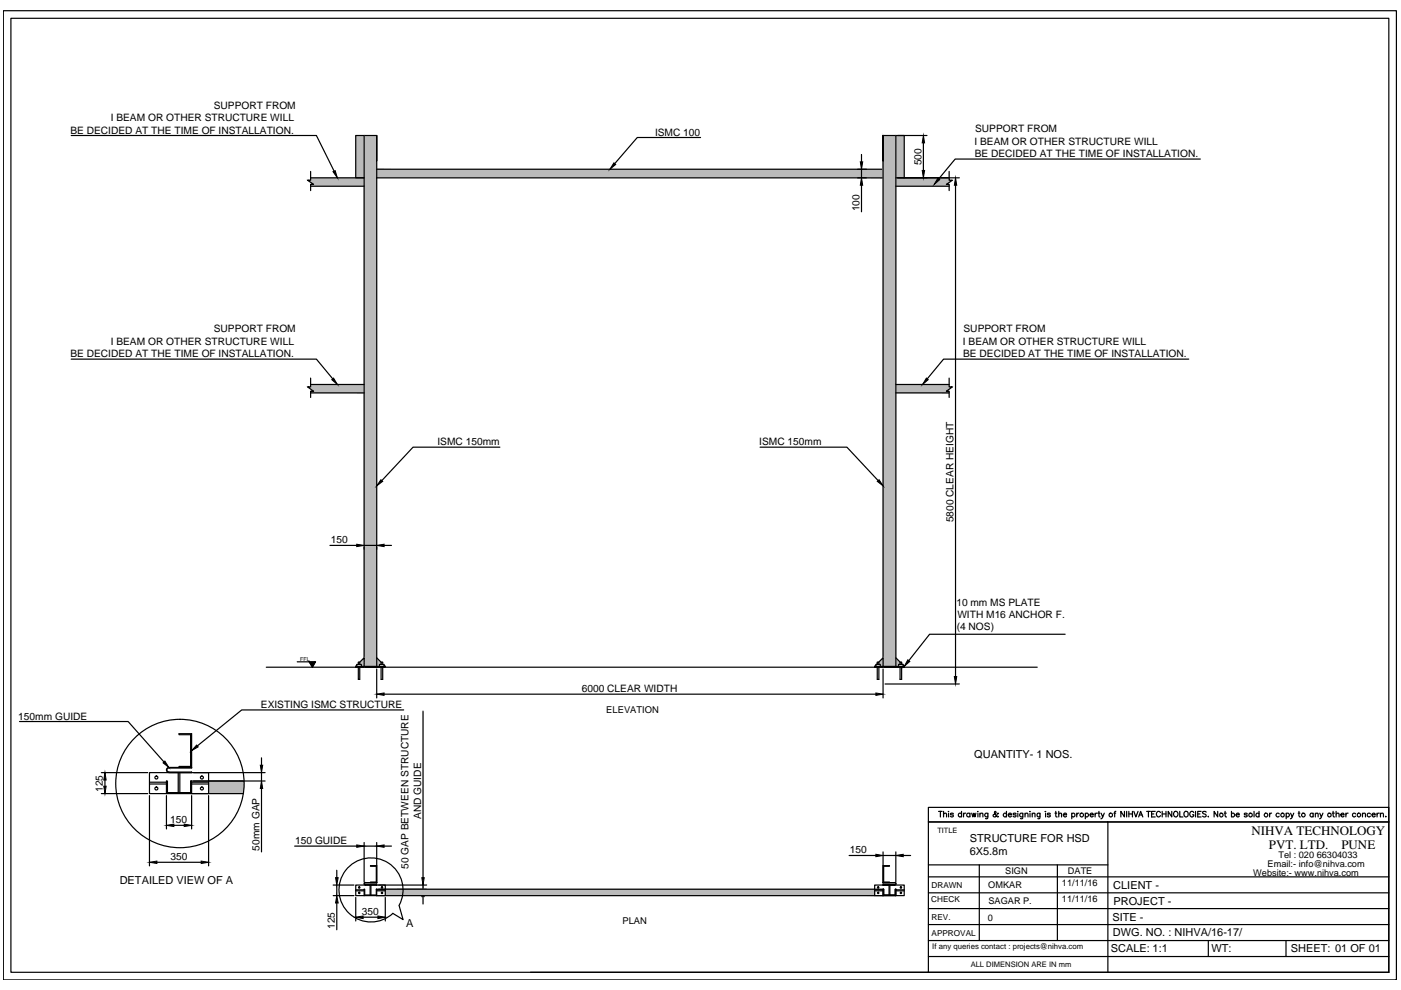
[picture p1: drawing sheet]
<svg xmlns="http://www.w3.org/2000/svg" width="297mm" height="210mm" viewBox="0 0 297 210" stroke-linecap="round" stroke-linejoin="round" font-family="sans-serif">
<!-- layer: 0 -->
<g fill="#bababa" stroke="#bababa" stroke-width=".21">
<path d="M79.9 139.5l.9 .9h-.9z"/>
<path d="M81.4 141l.3 .3h-.3z"/>
<path d="M189.9 139.5l.9 .9h-.9z"/>
<path d="M191.2 140.7l.1 .2z"/>
<path d="M191.5 141l.2 .3h-.2z"/>
<path d="M77.2 139.5v.9h-.9z"/>
<path d="M75.6 141v.3h-.2z"/>
<path d="M187.2 139.5v.9h-.9z"/>
<path d="M185.9 140.9l.1-.2z"/>
<path d="M185.4 141.3l.3-.3v.3z"/>
<path d="M77.2 28.7v112.6h2.7zM77.2 28.7h2.7v112.6z"/>
<path d="M65.9 37.7v.5h11.3zM65.9 37.7h11.3v.5z"/>
<path d="M65.2 38.2l1.3 .9h10.7zM65.2 38.2h12v.9z"/>
<path d="M65.9 39.1v.4h11.3zM65.9 39.1h11.3v.4z"/>
<path d="M65.9 81.5v.5h11.3zM65.9 81.5h11.3v.5z"/>
<path d="M65.2 82l1.3 1h10.7zM65.2 82h12v1z"/>
<path d="M65.9 83v.3h11.3zM65.9 83h11.3v.3z"/>
<path d="M75.4 28.7v9h1.8zM75.4 28.7h1.8v9z"/>
<path d="M79.9 140.4v.5h.9zM79.9 140.4h.9v.5z"/>
<path d="M79.9 140.9v.4h.6zM79.9 140.9h.6v.4z"/>
<path d="M79.9 35.9v1.8h107.3zM79.9 35.9h107.3v1.8z"/>
<path d="M187.2 28.7v5.4h2.7zM187.2 28.7h2.7v5.4z"/>
<path d="M187.2 34.1v107.2h2.7zM187.2 34.1h2.7v107.2z"/>
<path d="M189.9 81.5v.5h11.3zM189.9 81.5h11.3v.5z"/>
<path d="M189.9 82v1h10.7zM189.9 82h12l-1.3 1z"/>
<path d="M189.9 83v.3h11.3zM189.9 83h11.3v.3z"/>
<path d="M189.9 140.4v.5h.9zM189.9 140.4h.9v.5z"/>
<path d="M189.9 140.9v.4h.6zM189.9 140.9h.6v.4z"/>
<path d="M189.9 37.7v.5h11.3zM189.9 37.7h11.3v.5z"/>
<path d="M189.9 38.2v.9h10.7zM189.9 38.2h12l-1.3 .9z"/>
<path d="M189.9 39.1v.4h11.3zM189.9 39.1h11.3v.4z"/>
<path d="M189.9 28.7v9h1.8zM189.9 28.7h1.8v9z"/>
<path d="M81.7 188.5v1.4h103.7zM81.7 188.5h103.7v1.4z"/>
<path d="M76.3 140.4v.5h.9zM76.3 140.4h.9v.5z"/>
<path d="M76.6 140.9v.4h.6zM76.6 140.9h.6v.4z"/>
<path d="M186.3 140.4v.5h.9zM186.3 140.4h.9v.5z"/>
<path d="M186.6 140.9v.4h.6zM186.6 140.9h.6v.4z"/>
<path d="M44.2 165.6v1.3h7.5zM44.2 165.6h7.5v1.3z"/>
<path d="M44.2 166.9v1.4h7.3zM44.2 166.9h7.5l-.2 1.4z"/>
</g>
<g fill="none" stroke="#000" stroke-width=".25">
<path d="M.7 2.3h295.4v205.5h-295.4zM2.3 3.9h292.2v202.2h-292.2zM15.1 28.7h52l3.8 7.6M65.9 36.4v1.8h-.7l1.3 .9h-.6v1.3M65.9 39.5h11.3M77.2 28.7v112.8h2.7v-112.8v5.4M77.2 28.7h-1.8v9h1.8h-11.3M77.2 28.7h2.7M79.9 37.7h107.3M79.9 35.9h107.3M148.5 29.2h-13.4l-4.8 5.5M182.7 32.8v1.5"/>
<path d="M182.7 35.9v1.8M182.7 39.3v5.6M187.2 28.7h2.7M189.9 28.7v112.8h-2.7v-112.8v5.4M189.9 28.7h1.8v9M189.9 37.7h13.5M189.9 39.5h11.3M190.3 28.7h6.2M195.8 30.3v5.8M201.2 36.4v1.8h.7l-1.3 .9h.6v1.3M202.6 39.3v104.2M254.5 33.7h-52l-3.5 4.2"/>
<path d="M15.1 76.1h52l3.5 4.2M252 76.1h-51.9l-3.5 4.2M65.9 80.2v1.8h-.7l1.3 1h-.6v1.3M65.9 81.5h11.3M65.9 83.3h11.3M106 94.8h-18.4l-6.6 7.1M161.1 94.8h18.5l6.6 7.1M189.9 81.5h11.3M189.9 83.3h11.3M201.2 80.2v1.8h.7l-1.3 1h.6v1.3M70 115.6h5.6M77.2 115.6h2.7"/>
<path d="M79.9 116v.4M81.4 115.6h1.6M79.9 139.5l.9 .9M189.9 139.5l1 .9M225.8 134.5h-28.7l-4.4 5.6M4.1 153h23.1l7.6 8.6M56.5 141.5h163.4M63 140.3h3.9l-.7 1.2-.6-1.2M75.4 141.3v.2M75.6 141.3v-.4h.7v-.5h-.3v.5h.6v.4M75.6 141l-.2 .3M76 141.3v2.7h.3v-2.7"/>
<path d="M76.3 140.4l.9-.9v1.8M79.9 141.8v6.2M80.5 141.3v-.4h.6v-.5h-.3v.5h.6v.4M80.8 141.3v2.7h.3v-2.7M81.4 147.2h104.3M81.4 141l.3 .3h-6.3M85.6 150.5h-34.3l-9.4 7.6M89.7 150.8v35.3M185.4 141.3h6.3M185.4 141.3v.2M185.7 141.3v-.4h.6v-.5h-.3v.5h.6v.4M185.7 141l-.3 .3"/>
<path d="M186 141.3v2.7h.3v-2.7M186 140.7l-.1 .2M186.3 140.4l.9-.9v1.8M187.2 141.8v6.2M187.6 145h15.8M190.5 141.3v-.4h.7v-.5h-.4v.5h.7v.4M190.8 141.3v2.7h.4v-2.7M191.2 140.7l.1 .2M191.5 141l.2 .3M191.7 141.3v.2M21.5 163.8h9.8M21.5 168.3h9.8"/>
<path d="M22.3 165.4v1.3M31.7 165.8h3.6M31.7 166.2h3.6M31.7 168.7v14.9M35.3 168.3h16.2M35.3 168.7v7.1M35.8 163.7h4.8v.1h-4.8M35.8 162.7h4.8M35.8 162.7a.53 .53 0 0 0-.5 .5 .53 .53 0 0 0 .5 .6M35.8 162.8a.44 .44 0 0 0-.4 .4 .44 .44 0 0 0 .4 .5M36.9 175h2.2M37.8 163.8v4.2"/>
<path d="M38 162.7v-.2h2.4v-6.7h-2.4v-.2h2.6v7.2h-4.8M38.1 163.8v4.2M40.6 165.6v2.7h3.6v-4.5h-12.5v4.5h3.6M40.6 168.7v7.1M40.6 165.8h3.6M40.6 166.2h3.6M41 163.8h15.2M44.2 168.7v14.9M55.4 160.7v1.5M55.4 163.8v1.8M55.4 167.2v13.4M56.2 165.6h-15.8v2.4h-4.9v-2.4h-.2v2.7"/>
<path d="M62.5 179.4h13.1M77.2 178.6v8.4M77.2 179.4h2.7M79.9 178.6v8.6M81.4 179.4h1.6M199 172h.8M199.4 172v1.2M200.1 172.6l.2-.2 .3 .1 .1 .7M200.1 172v1.2M201.1 172.1h.1M201.1 172.5v.7M202.1 172.6l-.2-.2-.3 .1v.2l.4 .1 .1 .2-.2 .2-.4-.2"/>
<path d="M203.9 172.6a.38 .38 0 0 0-.6-.1 .38 .38 0 0 0 0 .6 .38 .38 0 0 0 .6-.1M203.9 172v1.2M204.3 172.4v.8M204.8 172.4l-.3 .1-.2 .2M205.6 172.6a.38 .38 0 0 0-.5-.1 .38 .38 0 0 0 0 .6 .38 .38 0 0 0 .5-.1M205.6 172.4v.8M206 172.4l.3 .8 .2-.8 .2 .8 .2-.8M207.2 172.1h.2zM207.3 172.5v.7M207.8 172.6l.3-.2 .3 .1v.7M207.8 172.4v.8M209.5 172.4l-.1 1.1-.5 .1"/>
<path d="M209.5 172.6a.38 .38 0 0 0-.6-.1 .38 .38 0 0 0 0 .6 .38 .38 0 0 0 .6-.1M211.7 172.5l-.1-.1a1.11 1.11 0 0 1-.8 .8l-.2-.3 .6-.6-.2-.3-.2 .2 .1 .3 .4 .5 .2 .2 .2-.1M213.4 172.6a.38 .38 0 0 0-.6-.1 .38 .38 0 0 0 0 .6 .38 .38 0 0 0 .6-.1M213.4 172v1.2M213.8 172.7h.6a.34 .34 0 0 0-.3-.3 .34 .34 0 0 0-.3 .3l.3 .5 .3-.2M215.4 172.6l-.2-.2-.3 .1v.2l.4 .1 .1 .2-.2 .2-.4-.2M215.8 172.1h.1M215.8 172.5v.7M216.9 172.4l-.1 1.1-.4 .1M216.9 172.6a.38 .38 0 0 0-.6-.1 .38 .38 0 0 0 0 .6 .38 .38 0 0 0 .6-.1M217.3 172.6l.3-.2 .3 .1 .1 .7M217.3 172.4v.8"/>
<path d="M218.3 172.1h.1M218.4 172.5v.7M218.8 172.6l.3-.2 .3 .1v.7M218.8 172.4v.8M220.5 172.4v1.1l-.5 .1M220.5 172.6a.36 .36 0 0 0-.5-.1 .36 .36 0 0 0 0 .6 .36 .36 0 0 0 .5-.1M221.6 172.1h.1zM221.7 172.5v.7M222.7 172.6l-.3-.2-.3 .1v.2l.4 .1 .2 .2-.3 .2-.3-.2M223.7 172.4h.4M223.8 172v1l.3 .2M224.5 172.6l.2-.2 .3 .1 .1 .7"/>
<path d="M224.5 172v1.2M225.5 172.7h.6a.34 .34 0 0 0-.3-.3 .34 .34 0 0 0-.3 .3l.2 .5 .4-.2M227.2 172.6a.38 .38 0 0 1 .6-.1 .38 .38 0 0 1 0 .6 .38 .38 0 0 1-.6-.1M227.2 172.4v1.2M228.3 172.4v.8M228.8 172.4l-.3 .1-.2 .2M230.1 172.6a.38 .38 0 0 1 .6-.1 .38 .38 0 0 1 0 .6 .38 .38 0 0 1-.6-.1M230.1 172.4v1.2M231.1 172.7h.7a.39 .39 0 0 0-.4-.3 .39 .39 0 0 0-.4 .4 .39 .39 0 0 0 .4 .4l.4-.2M232.2 172.4v.8M232.6 172.4l-.2 .1-.2 .2M232.8 172.4h.4"/>
<path d="M233 172v1l.2 .2M233.5 172.4l.3 .8 .3-.8M233.8 173.2l-.4 .4M234.9 174.3v31.8M236.2 172.4h.3M236.6 172l-.3 .2v1M238.4 172v1.2l-.8-1.2v1.2M238.9 172v1.2M239.3 172v1.2M239.3 172.6h.8M240.1 172v1.2M240.4 172l.4 1.2 .5-1.2"/>
<path d="M241.4 173.2l.4-1.2 .5 1.2M241.6 172.8h.5M243.1 172h.8M243.5 172v1.2M244.2 172.6h.4M244.9 172h-.7v1.2h.7M246 172.3a.44 .44 0 0 0-.5-.3 .44 .44 0 0 0-.3 .5v.2a.43 .43 0 0 0 .3 .5 .43 .43 0 0 0 .5-.3M246.4 172.6h.8M246.4 172v1.2M247.2 172v1.2M248.4 172v1.2l-.7-1.2v1.2M248.9 172.2l.2-.1a.55 .55 0 0 1 .7 .5 .55 .55 0 0 1-.7 .5l-.3-.4z"/>
<path d="M250.1 172v1.2h.7M251.2 172.1l.2-.1a.56 .56 0 0 1 .5 .7 .56 .56 0 0 1-.7 .4l-.2-.4zM253.1 172.3a.44 .44 0 0 0-.5-.3 .44 .44 0 0 0-.3 .5v.2a.43 .43 0 0 0 .4 .5 .43 .43 0 0 0 .4-.5h-.3M253.5 172v1.2M253.9 172.6h.5M254.7 172h-.8v1.2h.8M255.7 172.2l-.2-.2-.5 .2v.2l.7 .5-.2 .3-.5-.2M256.2 173.1h.1M258.2 172v1.2l-.8-1.2v1.2M259.6 172.4h.4M259.7 172v1l.3 .2M261.1 172.6a.38 .38 0 0 1 .6-.1 .38 .38 0 0 1 0 .6 .38 .38 0 0 1-.6-.1"/>
<path d="M261.1 172v1.2M262.1 172.7h.6a.34 .34 0 0 0-.3-.3 .34 .34 0 0 0-.3 .3l.3 .5 .3-.2M264.4 172.6l-.2-.2-.4 .1v.2l.5 .1 .1 .2-.2 .2-.4-.2M265.9 172v1.2M266.9 172.6a.38 .38 0 0 0-.5-.1 .38 .38 0 0 0 0 .6 .38 .38 0 0 0 .5-.1M266.9 172v1.2M269.2 172.4v.8M269.6 172.4l-.2 .1-.2 .2M271.2 172.6a.38 .38 0 0 0-.5-.1 .38 .38 0 0 0 0 .6 .38 .38 0 0 0 .5-.1M272.7 172.6a.38 .38 0 0 1 .6-.1 .38 .38 0 0 1 0 .6 .38 .38 0 0 1-.6-.1M272.7 172.4v1.2M273.6 172.4l.4 .8 .3-.8"/>
<path d="M274 173.2l-.4 .4M275.2 172.4h.4M275.4 172v1l.3 .2M278.4 172.6a.38 .38 0 0 0-.5-.1 .38 .38 0 0 0 0 .6 .38 .38 0 0 0 .5-.1M278.4 172.4v.8M278.9 172.6l.2-.2 .3 .1 .1 .7M278.9 172.4v.8M279.8 172.4l.3 .8 .4-.8M280.1 173.2l-.3 .4M282.5 172.4h.4M282.6 172v1l.3 .2M283.3 172.6l.3-.2 .2 .1 .1 .7"/>
<path d="M283.3 172v1.2M284.3 172.7h.7a.39 .39 0 0 0-.5-.3 .39 .39 0 0 0-.3 .4 .39 .39 0 0 0 .4 .4l.4-.2M285.4 172.4v.8M285.8 172.4l-.3 .1-.1 .2M287.4 172.6a.38 .38 0 0 0-.5-.1 .38 .38 0 0 0 0 .6 .38 .38 0 0 0 .5-.1M288.9 172.6l.3-.2 .2 .1 .1 .7M288.9 172.4v.8M290.6 172.6a.38 .38 0 0 0-.6-.1 .38 .38 0 0 0 0 .6 .38 .38 0 0 0 .6-.1M290.9 172.7h.7a.39 .39 0 0 0-.4-.3 .39 .39 0 0 0-.4 .4 .39 .39 0 0 0 .4 .4l.4-.2M292 172.4v.8M292.4 172.4l-.3 .1-.1 .2M292.7 172.6l.3-.2 .2 .1 .1 .7"/>
<path d="M292.7 172.4v.8M293.7 173.1h.2zM33.3 182.8h9.4M70.6 187.6h4.4M70.6 189.9h4.4M71.4 184.5v1.6M71.4 187.6v2.3M71.4 191.5v5.6M75.4 188.7h1.8M75.4 188.9h1.8M75.4 190.3v5M77 194.5h3.1"/>
<path d="M77.2 189.9v-1.4h.1v1.3h2.5v-1.3h107.6v1.3h2.4v-1.3h.1v1.4M77.2 189.9h112.7M77.5 187.6h2.4h-2.4M77.5 187.1h2.4M77.5 187.1l-.3 .3 .3 .2M78.5 187.6v2.2M78.6 187.6v2.2M79.9 183.5h-1.3v.2h1.2v3.3h-1.2v.1M79.9 188.5v1.4h1.8v-2.3h-6.3v2.3h1.8M79.9 188.7h1.8M79.9 188.9h1.8M80.3 187.6h10.2"/>
<path d="M81.7 190.3v5M84.6 192l.9 3-2.2-1.3M84.6 191.9a6.8 6.8 0 0 0-5.4-10 6.8 6.8 0 0 0-7 9 6.8 6.8 0 0 0 11.1 2.7M89.7 187.6v.9M89.7 190.1v1.6M180 181.4h5.7M185.4 188.7h1.8M185.4 188.9h1.8M187.2 183.5h1.4v.2h-1.2v3.3h1.2v.1M187.2 187.1h2.5l.2 .3-.2 .2M187.2 188.5v1.4h-1.8v-2.3h6.3v2.3h-1.8M187.2 180.6v6.6"/>
<path d="M187.2 181.4h2.7M188.5 187.6v2.2M188.7 187.6v2.2M189.7 187.6h-2.5M189.7 187.1l.3 .3-.3 .2h-2.5M189.9 180.6v6.4M189.9 188.7h1.8M189.9 188.9h1.8M191.5 181.4h1.6M196.8 196h97.7M196.8 192.6h97.7M196.8 189.3h97.7"/>
<path d="M196.8 185.9h97.7M196.8 183.4h38.1M196.8 199.4h97.7M207.6 183.4v16M224.2 183.4v16M256.2 199.4v3.4M272.7 199.4v3.4M112.5 206.1h182M196.8 206.1v-31.8h97.7h-97.7v-3.1h97.7v34.9M196.8 202.8h97.7"/>
<circle cx="33.2" cy="167.2" r=".32"/>
<circle cx="33.2" cy="164.9" r=".32"/>
<circle cx="38.1" cy="166.1" r="13.6"/>
<circle cx="42.8" cy="167.2" r=".32"/>
<circle cx="42.8" cy="164.9" r=".32"/>
<circle cx="229.3" cy="172.8" r=".39"/>
<circle cx="235.5" cy="172.8" r=".4"/>
<circle cx="258.9" cy="172.8" r=".39"/>
<circle cx="265.1" cy="172.8" r=".4"/>
<circle cx="268.4" cy="172.8" r=".39"/>
<circle cx="271.9" cy="172.8" r=".39"/>
<circle cx="276.3" cy="172.8" r=".39"/>
<circle cx="281.9" cy="172.8" r=".4"/>
<circle cx="288.1" cy="172.8" r=".39"/>
<circle cx="76.2" cy="188.2" r=".15"/>
<circle cx="76.2" cy="189.3" r=".15"/>
<circle cx="81" cy="188.2" r=".15"/>
<circle cx="81" cy="189.3" r=".15"/>
<circle cx="186.2" cy="189.3" r=".15"/>
<circle cx="186.2" cy="188.2" r=".15"/>
<circle cx="191" cy="189.3" r=".15"/>
<circle cx="191" cy="188.2" r=".15"/>
</g>
<g fill="#000" stroke="#000" stroke-width=".21">
<path d="M70.6 36.4l.5-.2 .4 1.5zM130.2 34.5l.3 .4-1.2 1zM182.4 34.3h.5l-.2 1.6zM182.7 37.7l.2 1.6h-.5zM195.8 28.7l.2 1.6h-.5zM195.5 36.1h.5l-.2 1.6zM198.9 37.7l.3 .4-1.1 1zM202.6 37.7l.2 1.6h-.5zM70.3 80.5l.4-.3 .8 1.3zM196.4 80.2l.4 .3-1.2 1zM75.6 115.4l1.6 .2-1.6 .3zM80.8 101.7l.3 .4-1.2 .9z"/>
<path d="M79.9 115.6l1.5-.2v.5zM186 102.1l.4-.4 .8 1.3zM41.7 158l.3 .4-1.4 .8zM65.6 140.3h1.3l-.7 1.2zM79.9 147.2l1.5-.3v.5zM185.7 146.9l1.5 .3-1.5 .2zM192.5 139.9l.4 .3-1.2 1.1zM202.3 143.5h.5l-.2 1.5zM22.3 163.8l.2 1.6h-.5zM22 166.7h.5l-.2 1.6zM34.6 161.7l.4-.3 .8 1.3zM35.3 175l1.6-.3v.5z"/>
<path d="M39.1 174.7l1.5 .3-1.5 .2zM55.2 162.2h.5l-.3 1.6zM55.4 165.6l.3 1.6h-.5zM75.6 179.1l1.6 .3-1.6 .2zM79.9 179.4l1.5-.3v.5zM31.7 182.8l1.6-.2v.5zM42.7 182.6l1.5 .2-1.5 .3zM71.1 186.1h.6l-.3 1.5zM71.4 189.9l.3 1.6h-.6zM75.4 194.5l1.6-.3v.6zM80.1 194.2l1.6 .3-1.6 .3zM89.7 188.5l.2 1.6h-.5z"/>
<path d="M89.4 186.1h.5l-.2 1.5zM185.7 181.1l1.5 .3-1.5 .2zM189.9 181.4l1.6-.3v.5z"/>
</g>
<g font-size="2.8">
<text x="265.3" y="177.1">NIHVA TECHNOLOGY</text>
<text x="269" y="180">PVT. LTD.</text>
<text x="284.4" y="180">PUNE</text>
</g>
<g font-size="2.3">
<text x="206.6" y="160.8">QUANTITY- 1 NOS.</text>
<text x="205.6" y="178.5">STRUCTURE FOR HSD</text>
<text x="205.6" y="181.4">6X5.8m</text>
<text x="25.4" y="187.5">DETAILED VIEW OF A</text>
<text x="236" y="188.5">CLIENT -</text>
<text x="236.1" y="191.8">PROJECT -</text>
<text x="86.1" y="196.5">A</text>
<text x="235.9" y="195.2">SITE -</text>
<text x="235.5" y="201.9">SCALE: 1:1</text>
<text x="236" y="198.5">DWG. NO. : NIHVA/16-17/</text>
<text x="256.9" y="201.9">WT:</text>
<text x="273.7" y="201.9">SHEET: 01 OF 01</text>
</g>
<g font-size="2.2">
<text x="45.3" y="23.1">SUPPORT FROM</text>
<text x="14.9" y="28.3">BE DECIDED AT THE TIME OF INSTALLATION.</text>
<text x="23.5" y="25.7">I BEAM OR OTHER STRUCTURE WILL</text>
<text x="138.9" y="28.7">ISMC 100</text>
<text x="206.7" y="28.1">SUPPORT FROM</text>
<text x="195.4" y="35" transform="rotate(-90 195.4 35)">500</text>
<text x="206.6" y="30.7">I BEAM OR OTHER STRUCTURE WILL</text>
<text x="206.7" y="33.3">BE DECIDED AT THE TIME OF INSTALLATION.</text>
<text x="182.2" y="44.8" transform="rotate(-90 182.2 44.8)">100</text>
<text x="45.3" y="70.5">SUPPORT FROM</text>
<text x="204.3" y="70.5">SUPPORT FROM</text>
<text x="14.9" y="75.7">BE DECIDED AT THE TIME OF INSTALLATION.</text>
<text x="23.5" y="73.1">I BEAM OR OTHER STRUCTURE WILL</text>
<text x="204.2" y="73.1">I BEAM OR OTHER STRUCTURE WILL</text>
<text x="204.2" y="75.7">BE DECIDED AT THE TIME OF INSTALLATION.</text>
<text x="92.7" y="94.4">ISMC 150mm</text>
<text x="161" y="94.4">ISMC 150mm</text>
<text x="202.2" y="110.8" transform="rotate(-90 202.2 110.8)">5800 CLEAR HEIGHT</text>
<text x="70.1" y="115.2">150</text>
<text x="202.8" y="128.4">10 mm MS PLATE</text>
<text x="203" y="131">WITH M16 ANCHOR F.</text>
<text x="202.8" y="133.6">(4 NOS)</text>
<text x="123.3" y="146.8">6000 CLEAR WIDTH</text>
<text x="3.9" y="152.6">150mm GUIDE</text>
<text x="55.3" y="150.1">EXISTING ISMC STRUCTURE</text>
<text x="21.8" y="167.9" transform="rotate(-90 21.8 167.9)">125</text>
<text x="89.3" y="173.7" transform="rotate(-90 89.3 173.7)">AND GUIDE</text>
<text x="36.1" y="174.6">150</text>
<text x="62.6" y="179">150 GUIDE</text>
<text x="36.1" y="182.4">350</text>
<text x="55" y="180.3" transform="rotate(-90 55 180.3)">50mm GAP</text>
<text x="86.6" y="184.2" transform="rotate(-90 86.6 184.2)">50 GAP BETWEEN STRUCTURE</text>
<text x="180.2" y="181">150</text>
<text x="71" y="197" transform="rotate(-90 71 197)">125</text>
<text x="76.7" y="194.1">350</text>
</g>
<g font-size="2">
<text x="128.6" y="151.2">ELEVATION</text>
<text x="132" y="196">PLAN</text>
</g>
<g font-size="1.9">
<text x="213.1" y="185.4">SIGN</text>
<text x="226.4" y="185.4">DATE</text>
<text x="265.7" y="185.7">Website:- www.nihva.com</text>
<text x="268.8" y="183.8">Email:- info@nihva.com</text>
<text x="271" y="181.9">Tel : 020 66304033</text>
<text x="209.5" y="188.4">OMKAR</text>
<text x="209.6" y="191.8">SAGAR P.</text>
<text x="225.2" y="187.9">11/11/16</text>
<text x="225.2" y="191.3">11/11/16</text>
<text x="209.5" y="195.2">0</text>
</g>
<g font-size="1.7">
<text x="197.4" y="191.3">CHECK</text>
<text x="197.5" y="188.3">DRAWN</text>
<text x="197.5" y="195.1">REV.</text>
<text x="197.5" y="198.4">APPROVAL</text>
<text x="197.6" y="201.1">If any queries contact : projects@nihva.com</text>
</g>
<g font-size="1.6">
<text x="198.7" y="176.6">TITLE</text>
<text x="205.8" y="205">ALL DIMENSION ARE IN mm</text>
</g>
<text font-size="1.1" x="63.7" y="140.1">FFL</text>
</svg>
